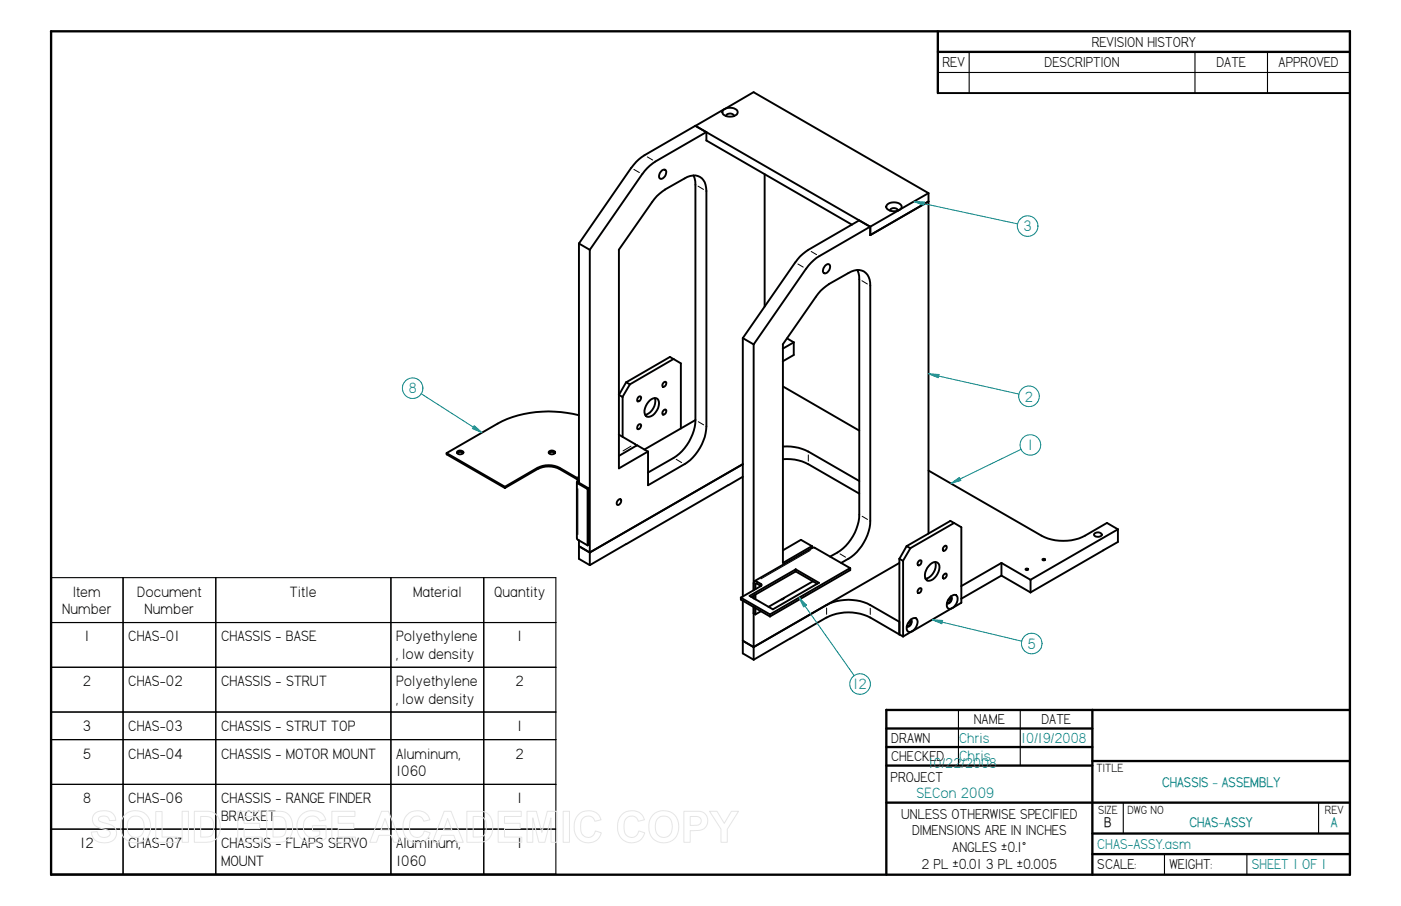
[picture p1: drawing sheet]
<svg xmlns="http://www.w3.org/2000/svg" width="432mm" height="279mm" viewBox="0 0 432 279" stroke-linecap="round" stroke-linejoin="round" font-family="sans-serif">
<g fill="none" stroke="#000" stroke-width=".72">
<path d="M15.7 9.7l400.4-.1v260.1h-400.4zM289.1 9.7v19M289.1 16h127M273.2 218.9v50.8M273.2 218.9h142.9M336.7 218.9v50.8M273.2 224.7h63.5M273.2 230.4h63.5M273.2 236.1h63.5M336.7 234.7h79.4M273.2 247.5h142.9M336.7 257h79.4"/>
<path d="M336.7 263.4h79.4"/>
</g>
<g fill="none" stroke="#000" stroke-width=".34">
<path d="M298.7 16v12.7M368.3 16v12.7M390.7 16v12.7M289.1 22.4h127M15.7 178.1h155.6v91.4h-155.6M15.7 178.1v91.4M37.9 178.1v91.4M66.5 178.1v91.4M120.5 178.1v91.4M149.1 178.1v91.4M15.7 192h155.6M15.7 205.8h155.6"/>
<path d="M15.7 219.6h155.6M295.4 218.9v17.2M314.5 218.9v17.2M15.7 228.1h155.6M15.7 241.9h155.6M15.7 255.7h155.6M346.2 247.6v9.4M406.4 247.6v9.4M358.9 263.4v6.3M384.3 263.4v6.3"/>
</g>
<g fill="none" stroke="#000" stroke-width=".59">
<path d="M214.3 38.8l53.9 31.1M214.3 38.8l3.4 2M222.9 33.9a3.3 3.3 0 0 1 4.4 .3 1.45 1.45 0 0 1-1.7 1.7l-1.8-.1a1.17 1.17 0 0 1-1-.7 1.17 1.17 0 0 1 .1-1.2zM223.3 33.6l-24.7 14.3-2.5 2-1.5 1.9M223.3 33.7l9-5.3 53.9 31.2M226.2 35.7a1.34 1.34 0 0 0-1.2-.7 1.34 1.34 0 0 0-1.2 .8M226.2 35.7v.1M289.1 28.7h127M204 52.6a.77 .77 0 0 1 1.2 0 1.99 1.99 0 0 1-1.6 2.6 1.58 1.58 0 0 1 .4-2.6zM213.7 54.1l.6 1.8v1.1v72.5M217.7 43.3l44.9 26M217.7 58.9v72.6a15.1 15.1 0 0 1-6.7 11.7l-11.3 6.4v-10.3l-3.3-2-5.6 3.3"/>
<path d="M217.7 58.9a4.1 4.1 0 0 0-4.2-4.8l-1.7 .5-6.8 3.9-2.6 2-11.7 16.5M217.7 40.7l-15.7 9.1-1.7 1.3-2.3 2.6-16.2 23.3-3.4-1.9 16.2-23.4M217.7 40.7v2.6M235.7 53.7v40.9M286.2 59.6l-9 5.1M286.2 59.6v104.9M178.4 75.1v73.8v-.4M181.8 77v97.3M190.8 77v67.4l8.9-5.2M268.2 69.9l-3.4-2-15.7 9.1-1.7 1.3-2.3 2.6-16.2 23.4M268.2 72.5v-2.6l-16.6 9.6-1.6 1.5-1.5 1.9M273.5 63.1a3.3 3.3 0 0 1 4.3 .3 1.51 1.51 0 0 1-1.7 1.7l-1.8-.1a1.14 1.14 0 0 1-1-.7 1.14 1.14 0 0 1 .2-1.2z"/>
<path d="M276.7 64.9a1.37 1.37 0 0 0-2.4 0M276.7 64.8v.1M277.2 64.7l-9 5.2M286.2 62.1l-18 10.4M248.5 82.8l-16.2 23.4M254.3 81.9a.89 .89 0 0 1 1.4-.3 1.86 1.86 0 0 1-1.7 2.6 1.71 1.71 0 0 1 .3-2.3zM255.4 87.6l6.1-3.4a4 4 0 0 1 6.2 1.2l.5 2.7M255.5 87.6l-1.7 1.3-1.6 1.7-10.9 15.6M264.2 83.3l.6 1.8v1v72.6a14.9 14.9 0 0 1-9 13M268.2 88v72.7a15.1 15.1 0 0 1-6.7 11.6M193 117.9l1.1 .6M193 117.9l-2.2 3.9"/>
<path d="M194.1 118.5l-2.2 3.9-1.2-.6M204.4 118.1l.6-.4 .4 .2-.3 1-.5 .4h-.3l-.2-.5zM206.5 110.1l1.1 .6M206.5 110.1l-13.5 7.8M207.6 110.7l2.2 1.4v20.1M207.6 110.7l-13.5 7.8M228.9 104.3l3.4 1.9M228.9 104.2v79.8M232.3 106.2v75.8M241.3 106.2v67.4l9-5.2M241.3 119.2l23.5 13.6M242.6 104.4l2 1.2"/>
<path d="M244.6 105.5v4l-3.3 1.9M244.6 105.6l-3.3 1.9M140.9 139.7l.9-.3 .9 .3M141 139.2l1.1-.2 .7 .5a1.08 1.08 0 0 1-1 .6 1.08 1.08 0 0 1-1-.7zM169.2 139.7l.9-.3 .9 .3M169.3 139.2l1.1-.2 .7 .5a1.08 1.08 0 0 1-1 .6 1.08 1.08 0 0 1-1-.7zM178.4 128.1a35.2 35.2 0 0 0-25 2.5l-15.8 9.1M190.7 134l5 2.9 .5 .6M191.9 122.4v12.3M196.6 122.6l.8-.3a.85 .85 0 0 1 0 1 .85 .85 0 0 1-1 .3zM196.6 131.1l.8-.3a.87 .87 0 0 1 0 1.1 .87 .87 0 0 1-1 .3zM200.3 123.5a1.54 1.54 0 0 1 1.5-.7 1.54 1.54 0 0 1 1.3 1.1 4.3 4.3 0 0 1-3.4 4.7 1.86 1.86 0 0 1-.9-2.7l.6-1.3z"/>
<path d="M201.8 122.8a4.4 4.4 0 0 1-3 5.1M204.4 126.7l.6-.4a.81 .81 0 0 1 .2 1 .81 .81 0 0 1-1 .4zM214.3 129.5a14.8 14.8 0 0 1-6.7 11.7l-7.9 4.6M214.3 129.5l-15.7 9.1M241.3 137.7h2.4l2.4 .4 3 1.2M249.1 139.2l15.7 9.1M155.6 150.1l-17.9-10.4v.4l17.9 10.4M155.6 150.1v.4M177.8 148.7v17.3l.3 .5 3 1.7M178.1 148.3l.3 .2M178.1 149.1l3 1.7 .3-.2v17.4l-.3 .2M178.1 149.1l-.3-.4 .3-.4-.4-.6-5.2-3a7.4 7.4 0 0 0-6.8 0l-10.1 5.8"/>
<path d="M178.4 148.8l3 1.8M178.4 148.5l-.2-.7-.5-.5-5.2-3a7.4 7.4 0 0 0-6.8 0l-10.1 5.8M181.1 150.8v17.4M190.5 154.3l.8-.3a1.08 1.08 0 0 1 0 1.2 1.08 1.08 0 0 1-1.1 .4l-.1-.6zM228.9 143.2l-47.2 27.2-3.3-2M228.9 147l-35.9 20.8M241.3 141.6l3.6 .1 3.3 1 16.6 9.5M286.2 145.1l34.8 20.1a14.9 14.9 0 0 0 13.4 0l6.8-4 3.4 2-27 15.6M178.4 166.6v5.7l3.4 2M193 167.8l-11.2 6.5M232.3 179.8l.2-.6 .7 .1 1.5 1-.2 .4M245.2 176.2l6.7 3.8"/>
<path d="M245.2 175.6l7.2 4.1M245.2 175.6v.6l-13.7 7.9M245.2 175.6l-14.2 8.2M246.9 166.5l3.4 1.9M246.9 166.5l-5.6 3.2M250.3 168.4v.6M250.5 179.3l-13.6 7.9M251.1 168.9l10.9 6.3v.7l-24.7 14.2M251.1 169l-.6-.1-18 10.3M252.4 179.7l-14.2 8.2-7.1-4.1M261.5 172.3l-2.3 1.3M262 175.2l-24.7 14.3"/>
<path d="M277.2 172.3l1.1 .7M277.2 173.6l-45 26M278.3 173l2.3-3.9-1.2-.7-2.2 3.9v23.4l-9-5.3M278.3 173v23.3M283.1 173.1l.5-.3 .4 .2-.2 1-.8 .3a.82 .82 0 0 1 .1-1.2zM286.7 174a1.59 1.59 0 0 1 2.2-.5 1.59 1.59 0 0 1 .6 2.1 4.2 4.2 0 0 1-3.4 3.5 1.84 1.84 0 0 1-.9-2.7l.6-1.3zM288.2 173.3a4.3 4.3 0 0 1-3 5.2M290.9 168.7l.5-.4a.87 .87 0 0 1 .3 1 .87 .87 0 0 1-1 .5l-.1-.5zM290.9 177.2l.7-.3 .2 .5-.3 .7-.5 .3h-.3l-.1-.5zM292.9 160.6l1.1 .7M292.9 160.7l-13.5 7.7M294 161.2l2.3 1.4v23.3"/>
<path d="M294 161.3l-13.5 7.8M308.7 173.6l-12.5 7.2M308.7 177.5l-12.5 7.2M308.7 177.5l8.9 5.2M308.7 173.6l8.9 5.2M308.7 173.6v3.9M316.1 175.4l.5-.1 .3 .3-.5 .2zM317.6 178.8v3.9M321.4 172.4l.4-.1 .3 .3-.5 .2zM337.4 164.5l1.1-.3 .8 .2 .3 .5a1.35 1.35 0 0 1-1.2 .7 1.35 1.35 0 0 1-1.2-.8zM344.6 163.2v3.9l-27 15.6M228.9 185.2v16.3l3.4 2"/>
<path d="M232.3 183.6v.9M232.3 187.2v16.3M232.8 180.1l.4-.2 1.3 .8M232.8 180.1v1.6M232.8 183.3v1.5M232.8 187.5v2l-.6-.4M234.5 188.5l-1.7 1M234.5 180.7l-6.2 3.6M237.3 189.5l-9-5.2v.6l9 5.2M237.3 189.4v.7M241.7 184.4l-.9 .5M243.5 196.9l-11.2 6.6"/>
<path d="M254.8 190.5a14.9 14.9 0 0 1 13.4 0M254.8 186.6a14.5 14.5 0 0 1 13.4 0M254.8 186.6l-22.5 13-3.4-2M254.8 190.4l-11.3 6.5M268.2 186.6l9 5.2M277.2 195.6l1.1 .7M280.3 191.6a1.49 1.49 0 0 1 2.3-.7 3.1 3.1 0 0 1-2.3 4 1.46 1.46 0 0 1-.6-2.3zM280.7 191.1a1.28 1.28 0 0 1 .1 1.4 1.28 1.28 0 0 1-1.3 .7 1.44 1.44 0 0 0 1.2-2.1zM280.7 191.1l-.3 .8-.6 .4M281.1 194.6l-2.8 1.7M283.1 181.7l.7-.3a.86 .86 0 0 1 0 1 .86 .86 0 0 1-1 .3zM293 184a1.29 1.29 0 0 1 .1 1.4 1.29 1.29 0 0 1-1.3 .7 1.52 1.52 0 0 0 1.2-2.1z"/>
<path d="M293 184a1.19 1.19 0 0 1 1.7-.5 1.19 1.19 0 0 1 .4 1.7 2.63 2.63 0 0 1-2.8 2.5 2.68 2.68 0 0 1 .7-3.7zM293.1 184l-.4 .8-.6 .4M293.5 187.5l-12.4 7.2M296.3 185.9l-2.8 1.6"/>
</g>
<g fill="none" stroke="#000" stroke-width=".31">
<path d="M195.4 52.2l1.7 1M199.5 48.4l1.7 1M215.1 57.4l1.7 1M250 77.6l1.7 .9M245.9 81.4l1.7 1M265.6 86.6l1.7 1M194.5 137.6l-2.5 1.5M215.2 130l1.7 1M165.7 144.3v.2M172.5 144.4v.2M178.1 150.7v14.1M178.3 147l-.4 .2"/>
<path d="M178.4 148.6v.2M208.4 141.6l1.7 1.1M249.1 140.3v1.9M265.7 159.2l1.7 1M233.1 180h-.1M249.7 169.8l-15.2 8.7M258.9 170.8l1.7 1M234.5 180.2v.3M254.8 187.5v1.9M268.2 187.6v1.9"/>
</g>
<path d="M314.7 138.6l-21.6 10.5" fill="none" stroke="#008080" stroke-width=".31"/>
<path d="M293.1 149.1l2.6-1.9 .5 1z" fill="#008080"/>
<g fill="none" stroke="#008080" stroke-width=".31">
<path d="M286.2 115.3l27.9 6.2M293.1 149.1l2.6-1.9 .5 1z"/>
<circle cx="317.6" cy="137.2" r="3.2"/>
</g>
<path d="M286.2 115.3l3.2 .2-.2 1z" fill="#008080"/>
<g fill="none" stroke="#008080" stroke-width=".31">
<path d="M281.7 62.1l31.9 6.9M286.2 115.3l3.2 .2-.2 1z"/>
<circle cx="317.2" cy="122.2" r="3.2"/>
</g>
<path d="M281.7 62.1l3.2 .2-.2 1z" fill="#008080"/>
<g fill="none" stroke="#008080" stroke-width=".31">
<path d="M281.7 62.1l3.2 .2-.2 1zM287.3 191.1l27.6 6.6"/>
<circle cx="316.7" cy="69.7" r="3.2"/>
</g>
<path d="M287.3 191.1l3.2 .2-.2 1.1z" fill="#008080"/>
<g fill="none" stroke="#008080" stroke-width=".31">
<path d="M129.8 121.4l18.7 12M287.3 191.1l3.2 .2-.2 1.1z"/>
<circle cx="318" cy="198.5" r="3.2"/>
</g>
<path d="M146.2 131.3l2.3 2.1-2.9-1.2z" fill="#008080"/>
<g fill="none" stroke="#008080" stroke-width=".31">
<path d="M146.2 131.3l2.3 2.1-2.9-1.2zM246.3 184.3l17 24.1"/>
<circle cx="127.2" cy="119.7" r="3.2"/>
</g>
<path d="M246.3 184.3l2.3 2.3-.9 .6z" fill="#008080"/>
<g fill="none" stroke="#008080" stroke-width=".31">
<path d="M246.3 184.3l2.3 2.3-.9 .6z"/>
<circle cx="265.1" cy="210.9" r="3.2"/>
</g>
<g fill="none" stroke="#e6e6e6" stroke-width=".31">
<path d="M29.1 251a4.6 4.6 0 0 1 6 .2l.6 1.8-2 .1a1.81 1.81 0 0 0-1.5-1.5 1.81 1.81 0 0 0-1.8 1 2 2 0 0 0 2 1.2 3.6 3.6 0 0 1 3.5 2.7 3.1 3.1 0 0 1-3.8 3.4 3.4 3.4 0 0 1-3.9-3.3l1.8-.1a2.1 2.1 0 0 0 1.8 1.8 2.1 2.1 0 0 0 2.2-1.3 1.81 1.81 0 0 0-1.9-1.3 3.5 3.5 0 0 1-3.6-3l.2-1.1zM38.5 251.2a4.8 4.8 0 0 1 5.8-.5 4.8 4.8 0 0 1 2.1 5.4 4.7 4.7 0 0 1-5.5 3.8 4.7 4.7 0 0 1-3.7-5.6l.4-1.7zM39.9 252.5a2.56 2.56 0 0 1 2.8-.7 2.56 2.56 0 0 1 1.7 2.4 3.1 3.1 0 0 1-2 4 2.71 2.71 0 0 1-3.2-3.3 3.5 3.5 0 0 1 .7-2.4zM48 250.3h2v7.8h4.8v1.7h-6.8zM56.1 250.2h2v9.6h-2zM59.9 250.2h4.1a3.8 3.8 0 0 1 3.9 4.2 4.4 4.4 0 0 1-3 5.2l-5 .2zM61.8 251.8h1.9a2.51 2.51 0 0 1 2.2 3.2 3.2 3.2 0 0 1-1 2.9l-3.1 .2zM73.3 250.2h7.1v1.6h-5.2v2.1h4.9v1.6h-4.9v2.6h5.4v1.7h-7.3zM82.2 250.2h4.1a3.8 3.8 0 0 1 3.9 4.2 4.4 4.4 0 0 1-3 5.2l-5 .2zM84.2 251.8h1.8a2.51 2.51 0 0 1 2.2 3.2 3.2 3.2 0 0 1-1 2.9l-3 .2zM92.9 251.2a5.1 5.1 0 0 1 6.7 0l.8 1.7-1.9 .3a2.65 2.65 0 0 0-3.2-1.4 2.65 2.65 0 0 0-1.8 3 2.95 2.95 0 0 0 1.6 3.2 2.95 2.95 0 0 0 3.5-.6v-1.2h-2.3v-1.6h4.2v3.8a5.8 5.8 0 0 1-8.1-.4 5.5 5.5 0 0 1 .5-6.8zM102.3 250.2h7.1v1.6h-5.2v2.1h4.9v1.6h-4.9v2.6h5.4v1.7h-7.3z"/>
<path d="M117.6 250.2h2.1l3.8 9.6h-2.1l-.8-2.2h-3.8l-.8 2.2h-2zM118.7 252.4l1.3 3.6h-2.6zM125.4 251.3a4.1 4.1 0 0 1 7.1 1.5l-1.9 .5a2.22 2.22 0 0 0-2.6-1.6 2.22 2.22 0 0 0-1.8 2.4v.8a2.6 2.6 0 0 0 2.7 3.3l1.3-.7 .6-1.3 1.8 .6a4.3 4.3 0 0 1-5 3 4.3 4.3 0 0 1-3.4-4.7 5 5 0 0 1 1.2-3.8zM136.9 250.2h2.1l3.8 9.6h-2.1l-.8-2.2h-3.8l-.8 2.2h-2zM138 252.4l1.3 3.6h-2.6zM143.9 250.2h4.1a3.8 3.8 0 0 1 3.8 4.2 4.4 4.4 0 0 1-3 5.2l-4.9 .2zM145.8 251.8h1.9a2.51 2.51 0 0 1 2.2 3.2 3.2 3.2 0 0 1-1.1 2.9l-3 .2zM153.5 250.2h7.2v1.6h-5.2v2.1h4.8v1.6h-4.8v2.6h5.3v1.7h-7.3zM162.4 250.2h2.9l1.7 6.5 1.7-6.5h2.9v9.6h-1.8v-7.6l-1.9 7.6h-1.8l-1.9-7.6v7.6h-1.8zM173.6 250.2h1.9v9.6h-1.9zM178.2 251.3a4.1 4.1 0 0 1 7.1 1.5l-2 .5a2.22 2.22 0 0 0-2.5-1.6 2.22 2.22 0 0 0-1.8 2.4l-.1 .8a2.6 2.6 0 0 0 2.8 3.3l1.3-.7 .5-1.3 1.8 .6a4.3 4.3 0 0 1-5 3 4.3 4.3 0 0 1-3.3-4.7 5 5 0 0 1 1.2-3.8zM191.6 251.3a4.1 4.1 0 0 1 7 1.5l-1.9 .5a2.22 2.22 0 0 0-2.5-1.6 2.22 2.22 0 0 0-1.8 2.4l-.1 .8a2.6 2.6 0 0 0 2.8 3.3l1.2-.7 .6-1.3 1.8 .6a4.3 4.3 0 0 1-5 3 4.3 4.3 0 0 1-3.4-4.7 5 5 0 0 1 1.3-3.8z"/>
<path d="M201.3 251.2a4.8 4.8 0 0 1 5.7-.5 4.8 4.8 0 0 1 2.1 5.4 4.7 4.7 0 0 1-5.5 3.8 4.7 4.7 0 0 1-3.6-5.6l.4-1.7zM202.7 252.5a2.56 2.56 0 0 1 2.8-.7 2.56 2.56 0 0 1 1.6 2.4 3.1 3.1 0 0 1-2 4 2.71 2.71 0 0 1-3.1-3.3 3.5 3.5 0 0 1 .7-2.4zM210.8 250.2h4.5a2.99 2.99 0 0 1 2.8 3.4 2.99 2.99 0 0 1-3.5 2.5l-1.9 .1v3.6h-1.9zM212.7 251.8h2.1a1.39 1.39 0 0 1 1.3 1.7 1.39 1.39 0 0 1-1.8 1l-1.6 .1zM218.7 250.2h2.3l2.2 3.7 2.2-3.7h2.2l-3.4 5.5v4.1h-2v-4.1z"/>
</g>
<g font-size="5.2" fill="#008080">
<text x="315.4" y="71.3">3</text>
<text x="126" y="121.3">8</text>
<text x="315.8" y="123.8">2</text>
<text x="316.7" y="138.8">1</text>
<text x="316.7" y="200.1">5</text>
<text x="263" y="212.6">12</text>
<text x="295.7" y="234.7">Chris</text>
<text x="282.5" y="246.1">SECon 2009</text>
</g>
<g font-size="5.2">
<text x="22.6" y="184">Item</text>
<text x="42.3" y="184">Document</text>
<text x="89.4" y="184">Title</text>
<text x="127.3" y="184">Material</text>
<text x="152.3" y="184">Quantity</text>
<text x="19.2" y="189.4">Number</text>
<text x="44.6" y="189.4">Number</text>
<text x="26" y="197.8">1</text>
<text x="39.5" y="197.8">CHAS-01</text>
<text x="68.1" y="197.8">CHASSIS - BASE</text>
<text x="122.1" y="197.8">Polyethylene</text>
<text x="159.4" y="197.8">1</text>
<text x="122.1" y="203.2">, low density</text>
<text x="25.5" y="211.7">2</text>
<text x="39.5" y="211.7">CHAS-02</text>
<text x="68.1" y="211.7">CHASSIS - STRUT</text>
<text x="122.1" y="211.7">Polyethylene</text>
<text x="158.9" y="211.7">2</text>
<text x="122.1" y="217">, low density</text>
<text x="25.5" y="225.5">3</text>
<text x="39.5" y="225.5">CHAS-03</text>
<text x="68.1" y="225.5">CHASSIS - STRUT TOP</text>
<text x="159.4" y="225.5">1</text>
<text x="25.5" y="234">5</text>
<text x="39.5" y="234">CHAS-04</text>
<text x="68.1" y="234">CHASSIS - MOTOR MOUNT</text>
<text x="122.1" y="234">Aluminum,</text>
<text x="158.9" y="234">2</text>
<text x="122.1" y="239.3">1060</text>
<text x="25.6" y="247.8">8</text>
<text x="39.5" y="247.8">CHAS-06</text>
<text x="68.1" y="247.8">CHASSIS - RANGE FINDER</text>
<text x="159.4" y="247.8">1</text>
<text x="68.1" y="253.1">BRACKET</text>
<text x="24.7" y="261.6">12</text>
<text x="39.5" y="261.6">CHAS-07</text>
<text x="68.1" y="261.6">CHASSIS - FLAPS SERVO</text>
<text x="122.1" y="261.6">Aluminum,</text>
<text x="159.4" y="261.6">1</text>
<text x="68.1" y="266.9">MOUNT</text>
<text x="122.1" y="266.9">1060</text>
</g>
<g font-size="5">
<text x="336.5" y="14.4">REVISION HISTORY</text>
<text x="290.4" y="20.7">REV</text>
<text x="321.9" y="20.7">DESCRIPTION</text>
<text x="374.9" y="20.7">DATE</text>
<text x="394.1" y="20.7">APPROVED</text>
<text x="300.1" y="223.4">NAME</text>
<text x="321" y="223.4">DATE</text>
<text x="274.7" y="229.1">DRAWN</text>
<text x="274.7" y="234.8">CHECKED</text>
<text x="274.5" y="241.2">PROJECT</text>
<text x="277.7" y="252.6">UNLESS OTHERWISE SPECIFIED</text>
<text x="281.1" y="257.6">DIMENSIONS ARE IN INCHES</text>
<text x="293.5" y="262.8">ANGLES ±0.1°</text>
<text x="284" y="267.8">2 PL ±0.01 3 PL ±0.005</text>
<text x="338.2" y="268.1">SCALE:</text>
<text x="360.4" y="268.1">WEIGHT:</text>
</g>
<g font-size="5" fill="#008080">
<text x="295.7" y="229">Chris</text>
<text x="314.7" y="229.1">10/19/2008</text>
<text x="286.2" y="236.8">10/22/2008</text>
<text x="338.2" y="261.7">CHAS-ASSY.asm</text>
<text x="385.8" y="268.1">SHEET 1 OF 1</text>
</g>
<g font-size="4.8" fill="#008080">
<text x="358.1" y="242.7">CHASSIS - ASSEMBLY</text>
<text x="366.6" y="255.1">CHAS-ASSY</text>
<text x="410.2" y="255.1">A</text>
</g>
<text font-size="4.8" x="340.3" y="255.1">B</text>
<g font-size="4.1">
<text x="337.9" y="238.1">TITLE</text>
<text x="338.4" y="251">SIZE</text>
<text x="347.5" y="251">DWG NO</text>
<text x="408.3" y="251">REV</text>
</g>
</svg>
